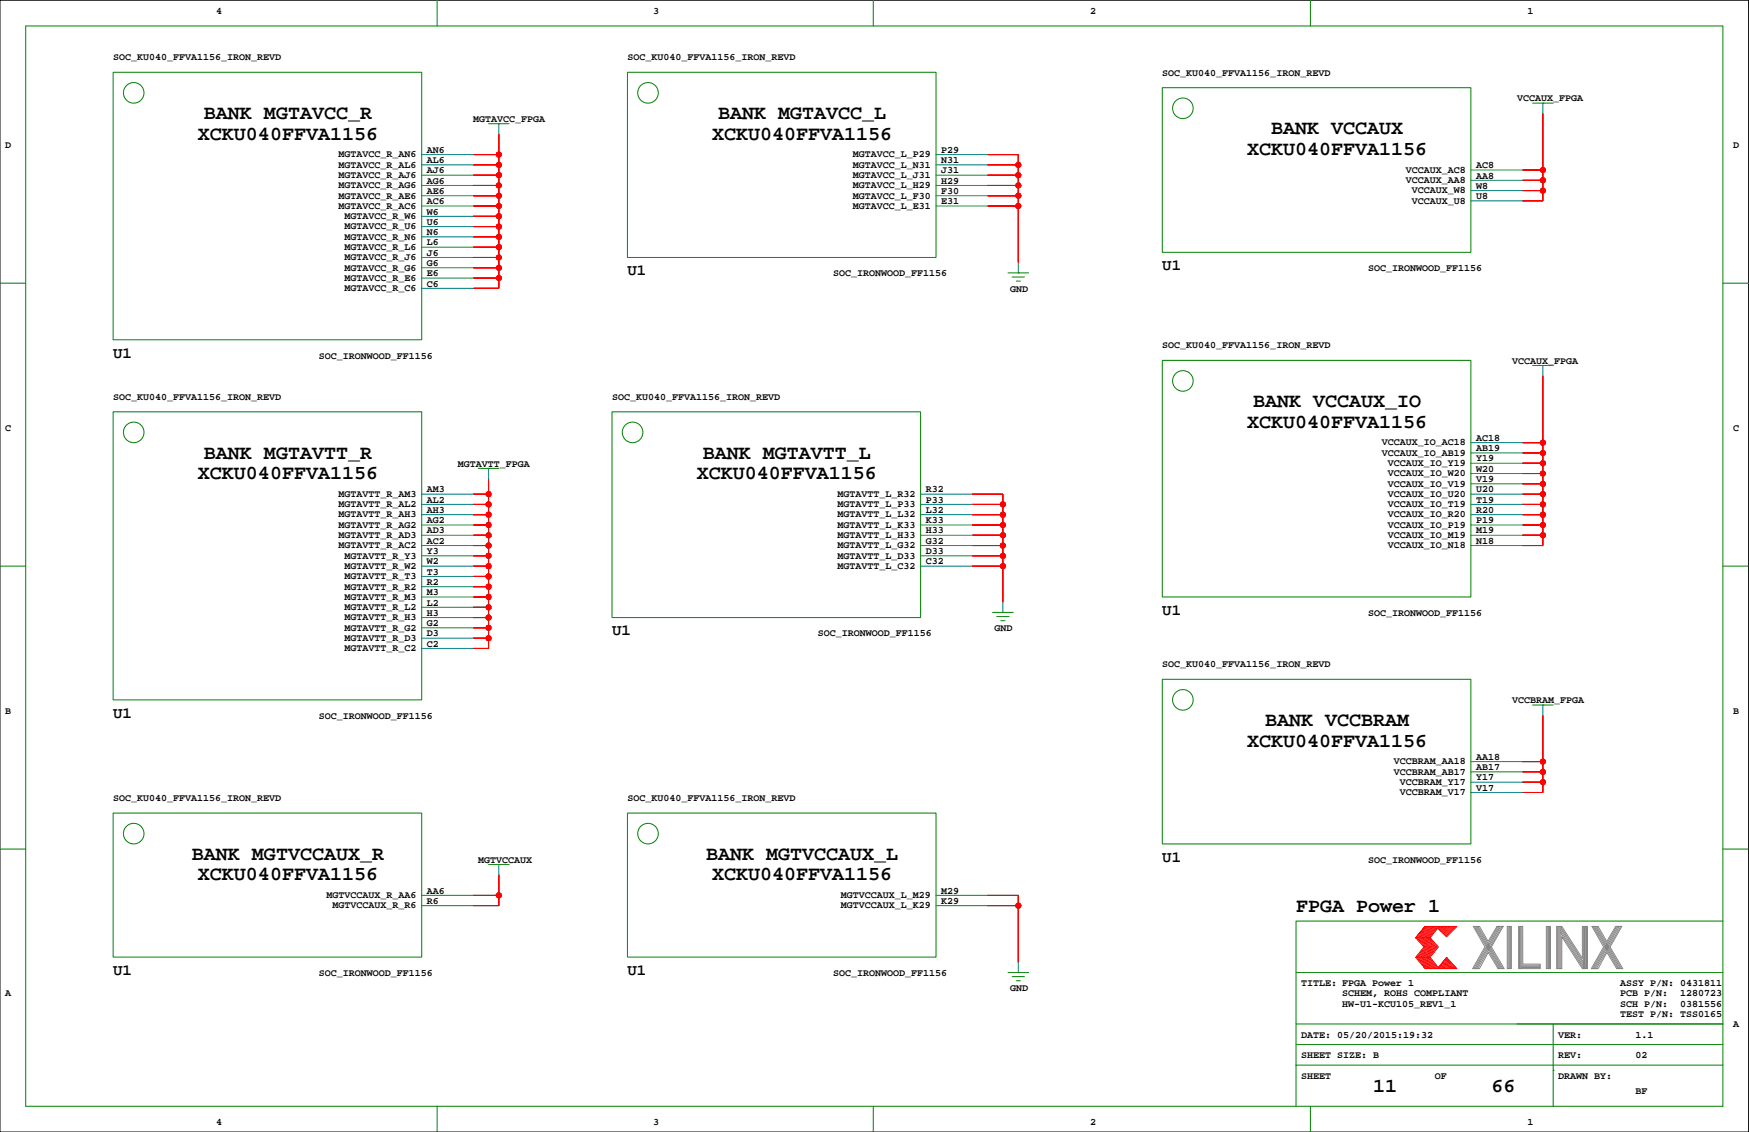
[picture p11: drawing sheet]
<svg xmlns="http://www.w3.org/2000/svg" width="432mm" height="279mm" viewBox="0 0 432 279" stroke-linecap="round" stroke-linejoin="round" font-family="sans-serif">
<path d="M0 .1h431.7v279.3h-431.7z" fill="none" stroke="#000" stroke-width=".25"/>
<g fill="none" stroke="#008000" stroke-width=".25">
<path d="M6.3 6.4h419.1v266.7h-419.1zM27.9 17.8h76.2v66.1h-76.2zM107.9 .1v6.3M154.9 17.8h76.2v45.7h-76.2zM215.6 .1v6.3M323.5 .1v6.3M120.6 30.5h5.1M123.2 30.5h.1M287 21.6h76.1v40.7h-76.1zM378.4 25.5h5.1M380.9 25.5h.1M0 69.9h6.3"/>
<path d="M248.9 67.4h5M249.9 68.4h3M250.9 69.4h1M251.4 67.4h.1M425.4 69.9h6.3M287 88.9h76.1v58.4h-76.1zM378.4 90.2h5.1M380.9 90.2h.1M27.9 101.6h76.2v71.1h-76.2zM118.1 115.6h5.1M120.6 115.6h.1M151.1 101.6h76.2v50.8h-76.2z"/>
<path d="M0 139.7h6.3M425.4 139.7h6.3M245.1 151.2h5M246.1 152.2h3M247.1 153.2h1M247.6 151.2h.1M287 167.7h76.1v40.6h-76.1zM378.4 174h5.1M380.9 174h.1M0 209.6h6.3M27.9 200.7h76.2v35.5h-76.2zM120.6 213.4h5.1"/>
<path d="M123.2 213.4h.1M154.9 200.7h76.2v35.5h-76.2zM425.4 209.6h6.3M425.4 227.3h-105.4v35.6M248.9 240h5M249.9 241.1h3M250.9 242.1h1M251.4 240h.1M320 257.8h105.4M320 252.7h105.4M320 240h105.4M383.5 252.7v20.4"/>
<path d="M107.9 273.1v6.3M215.6 273.1v6.3M320 262.9v10.2M320 262.9h105.4M323.5 273.1v6.3M383.5 264.2h.1"/>
<circle cx="33" cy="22.9" r="2.54"/>
<circle cx="160" cy="22.9" r="2.54"/>
<circle cx="292" cy="26.7" r="2.54"/>
<circle cx="292" cy="94" r="2.54"/>
<circle cx="33" cy="106.7" r="2.54"/>
<circle cx="156.2" cy="106.7" r="2.54"/>
<circle cx="292" cy="172.7" r="2.54"/>
<circle cx="33" cy="205.8" r="2.54"/>
<circle cx="160" cy="205.8" r="2.54"/>
</g>
<g fill="none" stroke="#f00" stroke-width=".25">
<path d="M116.8 38.2h6.4M123.2 33.1v38.1h-6.4M243.8 38.2h7.6v26.6M380.9 28v21.6h-5.1M116.8 40.7h6.4M116.8 43.2h6.4M116.8 45.8h6.4M116.8 48.3h6.4M116.8 50.9h6.4M116.8 53.4h6.4M116.8 55.9h6.4M116.8 58.5h6.4"/>
<path d="M243.8 40.7h7.6M243.8 43.2h7.6M243.8 45.8h7.6M243.8 48.3h7.6M243.8 50.9h7.6M375.8 42h5.1M375.8 44.5h5.1M375.8 47h5.1M116.8 61h6.4M116.8 63.5h6.4M116.8 66.1h6.4M116.8 68.6h6.4"/>
<path d="M380.9 92.8v41.9h-5.1M120.6 118.1v41.9h-3.8M375.8 116.9h5.1M375.8 114.3h5.1M375.8 111.8h5.1M375.8 109.3h5.1M375.8 119.4h5.1M116.8 132.1h3.8M116.8 129.6h3.8M116.8 127h3.8M116.8 124.5h3.8M116.8 122h3.8"/>
<path d="M116.8 134.7h3.8M116.8 137.2h3.8M116.8 139.7h3.8M240 132.1h7.6M240 129.6h7.6M240 127h7.6M240 124.5h7.6M240 122h7.6v26.6M240 134.7h7.6M240 137.2h7.6M240 139.7h7.6M375.8 132.1h5.1"/>
<path d="M375.8 129.6h5.1M375.8 127h5.1M375.8 124.5h5.1M375.8 122h5.1M116.8 142.3h3.8M116.8 144.8h3.8M116.8 147.3h3.8M116.8 149.9h3.8M116.8 152.4h3.8M116.8 155h3.8M116.8 157.5h3.8M380.9 176.6v19h-5.1"/>
<path d="M375.8 188h5.1M375.8 190.5h5.1M375.8 193.1h5.1M123.2 215.9v7.6h-6.4M116.8 221h6.4M243.8 221h7.6v16.5M243.8 223.5h7.6M349.5 236.3h3.6M349.9 231.5l1.9 2.2-2 2.6 2.2 2.8M350.1 236.3l2.2 2.8M350.2 231.5l1.9 2.3-2 2.5M350.4 236.3l2.2 2.8"/>
<path d="M350.5 231.5l1.9 2.3-2 2.5M350.6 236.3l2.3 2.7M350.8 231.5l1.9 2.3-2 2.5M351 236.3l2.2 2.8M351.1 231.5l1.9 2.3-2 2.5M351.3 236.3l2.2 2.8M351.4 231.5l1.9 2.3-2 2.5M351.6 236.3l2.2 2.8M351.7 231.5l1.9 2.2M351.8 228.7l-2.3 2.8 2.3-2.8h7.9l-2.6 2.5-2.1-2.1-1.9 2.4 2 2.2-2 2.6 2 2.5 2-2.5 2.6 2.8h-7.9l-2.3-2.8M351.9 236.3l2.2 2.8M352 231.5l1.9 2.2"/>
<path d="M352.1 228.7l-2.2 2.7M352.2 236.3l2.2 2.8M352.3 231.5l1.9 2.3-2 2.5M352.4 228.7l-2.2 2.7M352.5 236.3l2.2 2.8M352.6 231.5l1.9 2.2M352.7 228.7l-2.2 2.7M352.8 236.3l2.2 2.8M352.8 231.5l2 2.2M353 228.7l-2.2 2.7M353.1 231.5h-3.6l2.1 2.2-2.1 2.6M353.2 228.7l-2.1 2.7"/>
<path d="M353.6 233.8l-2 2.5M353.6 228.7l-2.2 2.7M353.8 228.7l-2.1 2.7M353.9 233.8l-1.9 2.4M354.1 228.7l-2.1 2.7M354.4 228.7l-2.1 2.7M354.5 233.8l-2 2.5M354.7 228.7l-2.1 2.7M354.8 233.8l-2 2.5M355 228.7l-2.1 2.7M355.2 238.8l.2 .3M355.3 238.6l.4 .5"/>
<path d="M355.4 228.7l-.4 .4M355.4 238.4l.6 .7M355.6 238.3l.7 .8M355.7 238.1l.9 1M355.7 228.7l-.5 .5M355.9 237.9l1 1.2M356 237.8l1.2 1.3M356.1 228.7l-.8 .7M356.1 237.6l1.4 1.4M356.3 237.4l1.5 1.7M356.4 237.2l1.6 1.9M356.5 228.7l-1 .9"/>
<path d="M356.5 237.1l1.8 2M356.7 236.9l1.9 2.2M356.8 236.7l2.1 2.4M356.8 228.7l-1.1 1.1M356.9 236.6l2.3 2.5M357.1 236.5l2.3 2.6M357.2 228.7l-1.3 1.2M357.5 228.7l-1.4 1.4M357.8 228.7l-1.6 1.6M358.2 228.7l-1.8 1.7M358.5 228.7l-1.9 1.9M359 228.7l-2.2 2.1"/>
<path d="M359.3 228.7l-2.3 2.3"/>
<circle cx="123.2" cy="38.2" r=".63"/>
<circle cx="123.2" cy="53.4" r=".63"/>
<circle cx="123.2" cy="58.5" r=".63"/>
<circle cx="123.2" cy="50.9" r=".63"/>
<circle cx="123.2" cy="55.9" r=".63"/>
<circle cx="123.2" cy="43.2" r=".63"/>
<circle cx="123.2" cy="48.3" r=".63"/>
<circle cx="123.2" cy="45.8" r=".63"/>
<circle cx="123.2" cy="40.7" r=".63"/>
<circle cx="251.4" cy="45.8" r=".63"/>
<circle cx="251.4" cy="50.9" r=".63"/>
<circle cx="251.4" cy="43.2" r=".63"/>
<circle cx="251.4" cy="40.7" r=".63"/>
<circle cx="251.4" cy="48.3" r=".63"/>
<circle cx="380.9" cy="47" r=".63"/>
<circle cx="380.9" cy="44.5" r=".63"/>
<circle cx="380.9" cy="42" r=".63"/>
<circle cx="123.2" cy="61" r=".63"/>
<circle cx="123.2" cy="66.1" r=".63"/>
<circle cx="123.2" cy="63.5" r=".63"/>
<circle cx="123.2" cy="68.6" r=".63"/>
<circle cx="380.9" cy="116.9" r=".63"/>
<circle cx="380.9" cy="114.3" r=".63"/>
<circle cx="380.9" cy="111.8" r=".63"/>
<circle cx="380.9" cy="119.4" r=".63"/>
<circle cx="380.9" cy="109.3" r=".63"/>
<circle cx="120.6" cy="124.5" r=".63"/>
<circle cx="120.6" cy="129.6" r=".63"/>
<circle cx="120.6" cy="122" r=".63"/>
<circle cx="120.6" cy="137.2" r=".63"/>
<circle cx="120.6" cy="139.7" r=".63"/>
<circle cx="120.6" cy="134.7" r=".63"/>
<circle cx="120.6" cy="127" r=".63"/>
<circle cx="120.6" cy="132.1" r=".63"/>
<circle cx="247.6" cy="124.5" r=".63"/>
<circle cx="247.6" cy="132.1" r=".63"/>
<circle cx="247.6" cy="129.6" r=".63"/>
<circle cx="247.6" cy="137.2" r=".63"/>
<circle cx="247.6" cy="139.7" r=".63"/>
<circle cx="247.6" cy="127" r=".63"/>
<circle cx="247.6" cy="134.7" r=".63"/>
<circle cx="380.9" cy="124.5" r=".63"/>
<circle cx="380.9" cy="122" r=".63"/>
<circle cx="380.9" cy="129.6" r=".63"/>
<circle cx="380.9" cy="127" r=".63"/>
<circle cx="380.9" cy="132.1" r=".63"/>
<circle cx="120.6" cy="152.4" r=".63"/>
<circle cx="120.6" cy="157.5" r=".63"/>
<circle cx="120.6" cy="142.3" r=".63"/>
<circle cx="120.6" cy="149.9" r=".63"/>
<circle cx="120.6" cy="147.4" r=".63"/>
<circle cx="120.6" cy="155" r=".63"/>
<circle cx="120.6" cy="144.8" r=".63"/>
<circle cx="380.9" cy="188" r=".63"/>
<circle cx="380.9" cy="193.1" r=".63"/>
<circle cx="380.9" cy="190.5" r=".63"/>
<circle cx="123.2" cy="221" r=".63"/>
<circle cx="251.4" cy="223.5" r=".63"/>
</g>
<g fill="none" stroke="#848684" stroke-width=".25">
<path d="M364 228.7l6.1 10.4M364.3 228.7l6.1 10.4M364.6 228.7l6.1 10.4M364.9 228.7l6.1 10.4M367.4 232.3l-2.1-3.6h-1.6l2.9 5-3 5.4h1.7l2.1-4 2.4 4h1.6l-3.2-5.4M369.6 228.7l-2.2 3.6M369.8 228.7l-5.9 10.4M370.2 228.7l-6 10.4M370.5 228.7l-6 10.4M370.8 228.7l-6 10.4M371.1 228.7h-1.5h1.5l-2.9 5M372.1 228.7h1v10.4h-1z"/>
<path d="M372.4 228.7v10.4M372.6 228.7v10.4M372.9 228.7v10.4M374.9 228.7h1v9.3h4.3v1.1h-5.3zM375.1 228.7v10.4M375.4 228.7v10.4M375.7 228.7v10.4M375.7 238.2h4.5M375.7 238.5h4.5M375.7 238.8h4.5M381.8 228.7h1v10.4h-1zM382 228.7v10.4"/>
<path d="M382.3 228.7v10.4M382.5 228.7v10.4M384.3 228.7h1.3l5.1 7.8v-7.8h1.2v10.4h-1.2l-5.1-7.9v7.9h-1.3zM384.5 228.7v10.4M384.8 228.7v10.4M385.1 228.7v10.4M385.3 228.7v10.4M385.3 230.3l5.6 8.7M385.3 229.8l5.6 8.7M385.3 229.2l5.6 8.7M385.3 228.8l5.6 8.7M390.9 228.7v10.4"/>
<path d="M391.2 228.7v10.4M391.5 228.7v10.4M391.7 228.6v10.4M393.3 228.7l6.1 10.4M393.6 228.7l6.1 10.4M393.9 228.7l6.1 10.4M394.2 228.7l6.1 10.4M396.7 232.3l-2.1-3.6h-1.6l2.9 5-3 5.4M397.5 233.7l3.2 5.4h-1.6l-2.4-4-2.2 4h-1.6M398.9 228.7l-2.2 3.6M399.1 228.7l-6 10.4M399.4 228.7l-5.9 10.4"/>
<path d="M399.7 228.7l-5.9 10.4M400.1 228.7l-6 10.4M400.4 228.7h-1.5h1.5l-2.9 5"/>
</g>
<g fill="#f00" stroke="#f00" stroke-width=".25">
<path d="M375.8 188h5.1z" fill-rule="evenodd"/>
<path d="M380.9 176.6v11.4z" fill-rule="evenodd"/>
<path d="M380.9 188v2.5z" fill-rule="evenodd"/>
<path d="M375.8 190.5h5.1z" fill-rule="evenodd"/>
<path d="M380.9 190.5v2.6z" fill-rule="evenodd"/>
<path d="M375.8 195.6h5.1z" fill-rule="evenodd"/>
<path d="M380.9 193.1v2.5z" fill-rule="evenodd"/>
<path d="M375.8 193.1h5.1z" fill-rule="evenodd"/>
<path d="M375.8 132.1h5.1z" fill-rule="evenodd"/>
<path d="M375.8 129.6h5.1z" fill-rule="evenodd"/>
<path d="M375.8 127h5.1z" fill-rule="evenodd"/>
<path d="M375.8 124.5h5.1z" fill-rule="evenodd"/>
<path d="M375.8 122h5.1z" fill-rule="evenodd"/>
<path d="M375.8 116.9h5.1z" fill-rule="evenodd"/>
<path d="M375.8 114.3h5.1z" fill-rule="evenodd"/>
<path d="M375.8 111.8h5.1z" fill-rule="evenodd"/>
<path d="M380.9 92.8v16.5z" fill-rule="evenodd"/>
<path d="M375.8 109.3h5.1z" fill-rule="evenodd"/>
<path d="M380.9 109.3v2.5z" fill-rule="evenodd"/>
<path d="M380.9 111.8v2.5z" fill-rule="evenodd"/>
<path d="M380.9 114.3v2.6z" fill-rule="evenodd"/>
<path d="M380.9 116.9v2.5z" fill-rule="evenodd"/>
<path d="M375.8 119.4h5.1z" fill-rule="evenodd"/>
<path d="M380.9 119.4v2.6z" fill-rule="evenodd"/>
<path d="M380.9 122v2.5z" fill-rule="evenodd"/>
<path d="M380.9 124.5v2.5z" fill-rule="evenodd"/>
<path d="M380.9 127v2.6z" fill-rule="evenodd"/>
<path d="M380.9 129.6v2.5z" fill-rule="evenodd"/>
<path d="M380.9 132.1v2.6z" fill-rule="evenodd"/>
<path d="M375.8 134.7h5.1z" fill-rule="evenodd"/>
<path d="M375.8 42h5.1z" fill-rule="evenodd"/>
<path d="M375.8 44.5h5.1z" fill-rule="evenodd"/>
<path d="M375.8 47h5.1z" fill-rule="evenodd"/>
<path d="M375.8 49.6h5.1z" fill-rule="evenodd"/>
<path d="M380.9 47v2.6z" fill-rule="evenodd"/>
<path d="M380.9 44.5v2.5z" fill-rule="evenodd"/>
<path d="M380.9 42v2.5z" fill-rule="evenodd"/>
<path d="M380.9 28v14z" fill-rule="evenodd"/>
<path d="M116.8 38.2h6.4z" fill-rule="evenodd"/>
<path d="M116.8 40.7h6.4z" fill-rule="evenodd"/>
<path d="M116.8 43.2h6.4z" fill-rule="evenodd"/>
<path d="M116.8 45.8h6.4z" fill-rule="evenodd"/>
<path d="M116.8 48.3h6.4z" fill-rule="evenodd"/>
<path d="M116.8 50.9h6.4z" fill-rule="evenodd"/>
<path d="M116.8 53.4h6.4z" fill-rule="evenodd"/>
<path d="M116.8 55.9h6.4z" fill-rule="evenodd"/>
<path d="M116.8 58.5h6.4z" fill-rule="evenodd"/>
<path d="M116.8 61h6.4z" fill-rule="evenodd"/>
<path d="M116.8 63.5h6.4z" fill-rule="evenodd"/>
<path d="M116.8 66.1h6.4z" fill-rule="evenodd"/>
<path d="M116.8 68.6h6.4z" fill-rule="evenodd"/>
<path d="M116.8 71.2h6.4z" fill-rule="evenodd"/>
<path d="M123.2 68.6v2.6z" fill-rule="evenodd"/>
<path d="M123.2 66.1v2.5z" fill-rule="evenodd"/>
<path d="M123.2 63.5v2.6z" fill-rule="evenodd"/>
<path d="M123.2 61v2.5z" fill-rule="evenodd"/>
<path d="M123.2 58.5v2.5z" fill-rule="evenodd"/>
<path d="M123.2 55.9v2.6z" fill-rule="evenodd"/>
<path d="M123.2 53.4v2.5z" fill-rule="evenodd"/>
<path d="M123.2 45.8v2.5z" fill-rule="evenodd"/>
<path d="M123.2 48.3v2.6z" fill-rule="evenodd"/>
<path d="M123.2 50.9v2.5z" fill-rule="evenodd"/>
<path d="M123.2 33.1v5.1z" fill-rule="evenodd"/>
<path d="M123.2 38.2v2.5z" fill-rule="evenodd"/>
<path d="M123.2 43.2v2.6z" fill-rule="evenodd"/>
<path d="M123.2 40.7v2.5z" fill-rule="evenodd"/>
<path d="M116.8 122h3.8z" fill-rule="evenodd"/>
<path d="M116.8 124.5h3.8z" fill-rule="evenodd"/>
<path d="M116.8 127h3.8z" fill-rule="evenodd"/>
<path d="M116.8 129.6h3.8z" fill-rule="evenodd"/>
<path d="M116.8 132.1h3.8z" fill-rule="evenodd"/>
<path d="M116.8 134.7h3.8z" fill-rule="evenodd"/>
<path d="M116.8 137.2h3.8z" fill-rule="evenodd"/>
<path d="M116.8 139.7h3.8z" fill-rule="evenodd"/>
<path d="M116.8 142.3h3.8z" fill-rule="evenodd"/>
<path d="M116.8 144.8h3.8z" fill-rule="evenodd"/>
<path d="M116.8 147.3h3.8z" fill-rule="evenodd"/>
<path d="M116.8 149.9h3.8z" fill-rule="evenodd"/>
<path d="M116.8 152.4h3.8z" fill-rule="evenodd"/>
<path d="M116.8 155h3.8z" fill-rule="evenodd"/>
<path d="M116.8 157.5h3.8z" fill-rule="evenodd"/>
<path d="M116.8 160h3.8z" fill-rule="evenodd"/>
<path d="M120.6 157.5v2.5z" fill-rule="evenodd"/>
<path d="M120.6 139.7v2.6z" fill-rule="evenodd"/>
<path d="M120.6 142.3v2.5z" fill-rule="evenodd"/>
<path d="M120.6 144.8v2.5z" fill-rule="evenodd"/>
<path d="M120.6 147.3v2.6z" fill-rule="evenodd"/>
<path d="M120.6 149.9v2.5z" fill-rule="evenodd"/>
<path d="M120.6 152.4v2.6z" fill-rule="evenodd"/>
<path d="M120.6 155v2.5z" fill-rule="evenodd"/>
<path d="M120.6 118.1v3.9z" fill-rule="evenodd"/>
<path d="M120.6 122v2.5z" fill-rule="evenodd"/>
<path d="M120.6 124.5v2.5z" fill-rule="evenodd"/>
<path d="M120.6 127v2.6z" fill-rule="evenodd"/>
<path d="M120.6 129.6v2.5z" fill-rule="evenodd"/>
<path d="M120.6 132.1v2.6z" fill-rule="evenodd"/>
<path d="M120.6 134.7v2.5z" fill-rule="evenodd"/>
<path d="M120.6 137.2v2.5z" fill-rule="evenodd"/>
<path d="M123.2 215.9v5.1z" fill-rule="evenodd"/>
<path d="M116.8 221h6.4z" fill-rule="evenodd"/>
<path d="M123.2 221v2.5z" fill-rule="evenodd"/>
<path d="M116.8 223.5h6.4z" fill-rule="evenodd"/>
<path d="M243.8 43.2h7.6z" fill-rule="evenodd"/>
<path d="M243.8 45.8h7.6z" fill-rule="evenodd"/>
<path d="M243.8 48.3h7.6z" fill-rule="evenodd"/>
<path d="M243.8 50.9h7.6z" fill-rule="evenodd"/>
<path d="M251.4 50.9v13.9z" fill-rule="evenodd"/>
<path d="M251.4 48.3v2.6z" fill-rule="evenodd"/>
<path d="M251.4 45.8v2.5z" fill-rule="evenodd"/>
<path d="M251.4 43.2v2.6z" fill-rule="evenodd"/>
<path d="M251.4 40.7v2.5z" fill-rule="evenodd"/>
<path d="M243.8 38.2h7.6z" fill-rule="evenodd"/>
<path d="M251.4 38.2v2.5z" fill-rule="evenodd"/>
<path d="M243.8 40.7h7.6z" fill-rule="evenodd"/>
<path d="M240 139.7h7.6z" fill-rule="evenodd"/>
<path d="M247.6 139.7v8.9z" fill-rule="evenodd"/>
<path d="M240 137.2h7.6z" fill-rule="evenodd"/>
<path d="M247.6 137.2v2.5z" fill-rule="evenodd"/>
<path d="M240 122h7.6z" fill-rule="evenodd"/>
<path d="M247.6 122v2.5z" fill-rule="evenodd"/>
<path d="M240 124.5h7.6z" fill-rule="evenodd"/>
<path d="M247.6 124.5v2.5z" fill-rule="evenodd"/>
<path d="M240 127h7.6z" fill-rule="evenodd"/>
<path d="M247.6 127v2.6z" fill-rule="evenodd"/>
<path d="M240 129.6h7.6z" fill-rule="evenodd"/>
<path d="M247.6 129.6v2.5z" fill-rule="evenodd"/>
<path d="M240 132.1h7.6z" fill-rule="evenodd"/>
<path d="M247.6 132.1v2.6z" fill-rule="evenodd"/>
<path d="M240 134.7h7.6z" fill-rule="evenodd"/>
<path d="M247.6 134.7v2.5z" fill-rule="evenodd"/>
<path d="M251.4 223.5v14z" fill-rule="evenodd"/>
<path d="M243.8 221h7.6z" fill-rule="evenodd"/>
<path d="M251.4 221v2.5z" fill-rule="evenodd"/>
<path d="M243.8 223.5h7.6z" fill-rule="evenodd"/>
<circle cx="380.9" cy="188" r=".63"/>
<circle cx="380.9" cy="190.5" r=".63"/>
<circle cx="380.9" cy="193.1" r=".63"/>
<circle cx="380.9" cy="109.3" r=".63"/>
<circle cx="380.9" cy="111.8" r=".63"/>
<circle cx="380.9" cy="114.3" r=".63"/>
<circle cx="380.9" cy="116.9" r=".63"/>
<circle cx="380.9" cy="119.4" r=".63"/>
<circle cx="380.9" cy="122" r=".63"/>
<circle cx="380.9" cy="124.5" r=".63"/>
<circle cx="380.9" cy="127" r=".63"/>
<circle cx="380.9" cy="129.6" r=".63"/>
<circle cx="380.9" cy="132.1" r=".63"/>
<circle cx="380.9" cy="47" r=".63"/>
<circle cx="380.9" cy="44.5" r=".63"/>
<circle cx="380.9" cy="42" r=".63"/>
<circle cx="123.2" cy="68.6" r=".63"/>
<circle cx="123.2" cy="66.1" r=".63"/>
<circle cx="123.2" cy="63.5" r=".63"/>
<circle cx="123.2" cy="61" r=".63"/>
<circle cx="123.2" cy="58.5" r=".63"/>
<circle cx="123.2" cy="55.9" r=".63"/>
<circle cx="123.2" cy="48.3" r=".63"/>
<circle cx="123.2" cy="53.4" r=".63"/>
<circle cx="123.2" cy="50.9" r=".63"/>
<circle cx="123.2" cy="38.2" r=".63"/>
<circle cx="123.2" cy="45.8" r=".63"/>
<circle cx="123.2" cy="43.2" r=".63"/>
<circle cx="123.2" cy="40.7" r=".63"/>
<circle cx="120.6" cy="142.3" r=".63"/>
<circle cx="120.6" cy="144.8" r=".63"/>
<circle cx="120.6" cy="147.4" r=".63"/>
<circle cx="120.6" cy="149.9" r=".63"/>
<circle cx="120.6" cy="152.4" r=".63"/>
<circle cx="120.6" cy="157.5" r=".63"/>
<circle cx="120.6" cy="155" r=".63"/>
<circle cx="120.6" cy="122" r=".63"/>
<circle cx="120.6" cy="124.5" r=".63"/>
<circle cx="120.6" cy="127" r=".63"/>
<circle cx="120.6" cy="129.6" r=".63"/>
<circle cx="120.6" cy="132.1" r=".63"/>
<circle cx="120.6" cy="134.7" r=".63"/>
<circle cx="120.6" cy="139.7" r=".63"/>
<circle cx="120.6" cy="137.2" r=".63"/>
<circle cx="123.2" cy="221" r=".63"/>
<circle cx="251.4" cy="50.9" r=".63"/>
<circle cx="251.4" cy="48.3" r=".63"/>
<circle cx="251.4" cy="45.8" r=".63"/>
<circle cx="251.4" cy="43.2" r=".63"/>
<circle cx="251.4" cy="40.7" r=".63"/>
<circle cx="247.6" cy="139.7" r=".63"/>
<circle cx="247.6" cy="124.5" r=".63"/>
<circle cx="247.6" cy="127" r=".63"/>
<circle cx="247.6" cy="129.6" r=".63"/>
<circle cx="247.6" cy="132.1" r=".63"/>
<circle cx="247.6" cy="137.2" r=".63"/>
<circle cx="247.6" cy="134.7" r=".63"/>
<circle cx="251.4" cy="223.5" r=".63"/>
</g>
<g fill="none" stroke="#008080" stroke-width=".25">
<path d="M104.1 38.2h12.7M123.2 30.5v2.6M231.1 38.2h12.7M380.9 25.5v2.5M104.1 58.5h12.7M104.1 55.9h12.7M104.1 53.4h12.7M104.1 50.9h12.7M104.1 48.3h12.7M104.1 45.8h12.7M104.1 43.2h12.7M104.1 40.7h12.7"/>
<path d="M231.1 50.9h12.7M231.1 48.3h12.7M231.1 45.8h12.7M231.1 43.2h12.7M231.1 40.7h12.7M363.1 49.6h12.7M363.1 47h12.7M363.1 44.5h12.7M363.1 42h12.7M104.1 71.2h12.7M104.1 68.6h12.7M104.1 66.1h12.7"/>
<path d="M104.1 63.5h12.7M104.1 61h12.7M251.4 64.8v2.6M380.9 90.2v2.6M120.6 115.6v2.5M363.1 119.4h12.7M363.1 116.9h12.7M363.1 114.3h12.7M363.1 111.8h12.7M363.1 109.3h12.7M104.1 139.7h12.7M104.1 137.2h12.7"/>
<path d="M104.1 134.7h12.7M104.1 132.1h12.7M104.1 129.6h12.7M104.1 127h12.7M104.1 124.5h12.7M104.1 122h12.7M227.3 139.7h12.7M227.3 137.2h12.7M227.3 134.7h12.7M227.3 132.1h12.7M227.3 129.6h12.7M227.3 127h12.7"/>
<path d="M227.3 124.5h12.7M227.3 122h12.7M363.1 134.7h12.7M363.1 132.1h12.7M363.1 129.6h12.7M363.1 127h12.7M363.1 124.5h12.7M363.1 122h12.7M104.1 157.5h12.7M104.1 155h12.7M104.1 152.4h12.7M104.1 149.9h12.7"/>
<path d="M104.1 147.3h12.7M104.1 144.8h12.7M104.1 142.3h12.7M247.6 148.6v2.6M104.1 160h12.7M380.9 174v2.6M363.1 195.6h12.7M363.1 193.1h12.7M363.1 190.5h12.7M363.1 188h12.7M123.2 213.4v2.5M104.1 223.5h12.7"/>
<path d="M104.1 221h12.7M231.1 223.5h12.7M231.1 221h12.7M251.4 237.5v2.5"/>
</g>
<g font-size="4.9">
<text x="50.4" y="29.4">BANK MGTAVCC_R</text>
<text x="177.3" y="29.4">BANK MGTAVCC_L</text>
<text x="48.9" y="34.5">XCKU040FFVA1156</text>
<text x="175.8" y="34.5">XCKU040FFVA1156</text>
<text x="313.8" y="33.2">BANK VCCAUX</text>
<text x="307.9" y="38.3">XCKU040FFVA1156</text>
<text x="309.4" y="100.5">BANK VCCAUX_IO</text>
<text x="307.9" y="105.6">XCKU040FFVA1156</text>
<text x="50.4" y="113.2">BANK MGTAVTT_R</text>
<text x="173.5" y="113.2">BANK MGTAVTT_L</text>
<text x="48.9" y="118.3">XCKU040FFVA1156</text>
<text x="172" y="118.3">XCKU040FFVA1156</text>
<text x="312.3" y="179.2">BANK VCCBRAM</text>
<text x="307.9" y="184.3">XCKU040FFVA1156</text>
<text x="47.4" y="212.2">BANK MGTVCCAUX_R</text>
<text x="174.4" y="212.2">BANK MGTVCCAUX_L</text>
<text x="48.9" y="217.3">XCKU040FFVA1156</text>
<text x="175.8" y="217.3">XCKU040FFVA1156</text>
<text x="320" y="225.2">FPGA Power 1</text>
<text x="339" y="269.6">11</text>
<text x="368.2" y="269.6">66</text>
</g>
<g font-size="3.9">
<text x="154.9" y="67.9">U1</text>
<text x="287" y="66.7">U1</text>
<text x="27.9" y="88.3">U1</text>
<text x="287" y="151.7">U1</text>
<text x="151.1" y="156.8">U1</text>
<text x="27.9" y="177.1">U1</text>
<text x="287" y="212.7">U1</text>
<text x="27.9" y="240.6">U1</text>
<text x="154.9" y="240.6">U1</text>
</g>
<g font-size="2.5">
<text x="53.3" y="3.4">4</text>
<text x="161.3" y="3.4">3</text>
<text x="269.2" y="3.4">2</text>
<text x="377.1" y="3.4">1</text>
<text x="27.9" y="14.9">SOC_KU040_FFVA1156_IRON_REVD</text>
<text x="154.9" y="14.9">SOC_KU040_FFVA1156_IRON_REVD</text>
<text x="287" y="18.7">SOC_KU040_FFVA1156_IRON_REVD</text>
<text x="374.6" y="25">VCCAUX_FPGA</text>
<text x="116.8" y="30.1">MGTAVCC_FPGA</text>
<text x="1.3" y="36.4">D</text>
<text x="83.6" y="41.4">MGTAVCC_R_AL6</text>
<text x="83.6" y="38.8">MGTAVCC_R_AN6</text>
<text x="105.4" y="37.7">AN6</text>
<text x="105.4" y="40.3">AL6</text>
<text x="210.6" y="41.4">MGTAVCC_L_N31</text>
<text x="210.6" y="38.8">MGTAVCC_L_P29</text>
<text x="232.4" y="37.7">P29</text>
<text x="232.4" y="40.3">N31</text>
<text x="364.4" y="41.5">AC8</text>
<text x="427.9" y="36.4">D</text>
<text x="83.6" y="46.5">MGTAVCC_R_AG6</text>
<text x="83.6" y="43.9">MGTAVCC_R_AJ6</text>
<text x="105.4" y="42.8">AJ6</text>
<text x="105.4" y="45.3">AG6</text>
<text x="105.4" y="47.9">AE6</text>
<text x="210.6" y="46.5">MGTAVCC_L_H29</text>
<text x="210.6" y="43.9">MGTAVCC_L_J31</text>
<text x="232.4" y="42.8">J31</text>
<text x="232.4" y="45.3">H29</text>
<text x="232.4" y="47.9">F30</text>
<text x="347.1" y="45.2">VCCAUX_AA8</text>
<text x="347.1" y="42.7">VCCAUX_AC8</text>
<text x="348.5" y="47.7">VCCAUX_W8</text>
<text x="364.4" y="44.1">AA8</text>
<text x="364.4" y="46.6">W8</text>
<text x="83.6" y="51.5">MGTAVCC_R_AC6</text>
<text x="83.6" y="49">MGTAVCC_R_AE6</text>
<text x="105.4" y="50.4">AC6</text>
<text x="105.4" y="53">W6</text>
<text x="210.6" y="51.5">MGTAVCC_L_E31</text>
<text x="210.6" y="49">MGTAVCC_L_F30</text>
<text x="232.4" y="50.4">E31</text>
<text x="348.5" y="50.3">VCCAUX_U8</text>
<text x="364.4" y="49.1">U8</text>
<text x="85.1" y="59.2">MGTAVCC_R_N6</text>
<text x="85.1" y="56.6">MGTAVCC_R_U6</text>
<text x="85.1" y="54.1">MGTAVCC_R_W6</text>
<text x="105.4" y="55.5">U6</text>
<text x="105.4" y="58">N6</text>
<text x="85.1" y="64.2">MGTAVCC_R_J6</text>
<text x="85.1" y="61.7">MGTAVCC_R_L6</text>
<text x="105.4" y="60.6">L6</text>
<text x="105.4" y="63.1">J6</text>
<text x="105.4" y="65.6">G6</text>
<text x="85.1" y="71.9">MGTAVCC_R_C6</text>
<text x="85.1" y="69.3">MGTAVCC_R_E6</text>
<text x="85.1" y="66.8">MGTAVCC_R_G6</text>
<text x="105.4" y="68.2">E6</text>
<text x="105.4" y="70.7">C6</text>
<text x="205.7" y="68.2">SOC_IRONWOOD_FF1156</text>
<text x="249.4" y="72">GND</text>
<text x="337.7" y="66.9">SOC_IRONWOOD_FF1156</text>
<text x="78.7" y="88.5">SOC_IRONWOOD_FF1156</text>
<text x="287" y="86">SOC_KU040_FFVA1156_IRON_REVD</text>
<text x="373.3" y="89.8">VCCAUX_FPGA</text>
<text x="27.9" y="98.7">SOC_KU040_FFVA1156_IRON_REVD</text>
<text x="151.1" y="98.7">SOC_KU040_FFVA1156_IRON_REVD</text>
<text x="1.3" y="106.3">C</text>
<text x="427.9" y="106.3">C</text>
<text x="341.1" y="112.5">VCCAUX_IO_AB19</text>
<text x="341.1" y="110">VCCAUX_IO_AC18</text>
<text x="364.4" y="108.8">AC18</text>
<text x="364.4" y="111.4">AB19</text>
<text x="364.4" y="113.9">Y19</text>
<text x="113" y="115.2">MGTAVTT_FPGA</text>
<text x="342.6" y="117.6">VCCAUX_IO_W20</text>
<text x="342.6" y="115">VCCAUX_IO_Y19</text>
<text x="364.4" y="116.4">W20</text>
<text x="364.4" y="119">V19</text>
<text x="83.6" y="125.2">MGTAVTT_R_AL2</text>
<text x="83.6" y="122.6">MGTAVTT_R_AM3</text>
<text x="105.4" y="121.5">AM3</text>
<text x="105.4" y="124.1">AL2</text>
<text x="206.7" y="125.2">MGTAVTT_L_P33</text>
<text x="206.7" y="122.6">MGTAVTT_L_R32</text>
<text x="228.5" y="121.5">R32</text>
<text x="228.5" y="124.1">P33</text>
<text x="342.6" y="125.2">VCCAUX_IO_T19</text>
<text x="342.6" y="122.6">VCCAUX_IO_U20</text>
<text x="342.6" y="120.1">VCCAUX_IO_V19</text>
<text x="364.4" y="121.5">U20</text>
<text x="364.4" y="124.1">T19</text>
<text x="83.6" y="130.3">MGTAVTT_R_AG2</text>
<text x="83.6" y="127.7">MGTAVTT_R_AH3</text>
<text x="105.4" y="126.6">AH3</text>
<text x="105.4" y="129.1">AG2</text>
<text x="105.4" y="131.7">AD3</text>
<text x="206.7" y="130.3">MGTAVTT_L_K33</text>
<text x="206.7" y="127.7">MGTAVTT_L_L32</text>
<text x="228.5" y="126.6">L32</text>
<text x="228.5" y="129.1">K33</text>
<text x="228.5" y="131.7">H33</text>
<text x="342.6" y="130.3">VCCAUX_IO_P19</text>
<text x="342.6" y="127.7">VCCAUX_IO_R20</text>
<text x="364.4" y="126.6">R20</text>
<text x="364.4" y="129.1">P19</text>
<text x="364.4" y="131.7">M19</text>
<text x="83.6" y="135.3">MGTAVTT_R_AC2</text>
<text x="83.6" y="132.8">MGTAVTT_R_AD3</text>
<text x="85.1" y="137.9">MGTAVTT_R_Y3</text>
<text x="105.4" y="134.2">AC2</text>
<text x="105.4" y="136.8">Y3</text>
<text x="206.7" y="137.9">MGTAVTT_L_D33</text>
<text x="206.7" y="135.3">MGTAVTT_L_G32</text>
<text x="206.7" y="132.8">MGTAVTT_L_H33</text>
<text x="228.5" y="134.2">G32</text>
<text x="228.5" y="136.8">D33</text>
<text x="342.6" y="135.3">VCCAUX_IO_N18</text>
<text x="342.6" y="132.8">VCCAUX_IO_M19</text>
<text x="364.4" y="134.2">N18</text>
<text x="85.1" y="143">MGTAVTT_R_T3</text>
<text x="85.1" y="140.4">MGTAVTT_R_W2</text>
<text x="105.4" y="139.3">W2</text>
<text x="105.4" y="141.8">T3</text>
<text x="206.7" y="140.4">MGTAVTT_L_C32</text>
<text x="228.5" y="139.3">C32</text>
<text x="85.1" y="148">MGTAVTT_R_M3</text>
<text x="85.1" y="145.5">MGTAVTT_R_R2</text>
<text x="105.4" y="144.4">R2</text>
<text x="105.4" y="146.9">M3</text>
<text x="105.4" y="149.4">L2</text>
<text x="85.1" y="155.7">MGTAVTT_R_G2</text>
<text x="85.1" y="153.1">MGTAVTT_R_H3</text>
<text x="85.1" y="150.6">MGTAVTT_R_L2</text>
<text x="105.4" y="152">H3</text>
<text x="105.4" y="154.5">G2</text>
<text x="245.6" y="155.8">GND</text>
<text x="337.7" y="152">SOC_IRONWOOD_FF1156</text>
<text x="85.1" y="160.7">MGTAVTT_R_C2</text>
<text x="85.1" y="158.2">MGTAVTT_R_D3</text>
<text x="105.4" y="157.1">D3</text>
<text x="105.4" y="159.6">C2</text>
<text x="201.9" y="157.1">SOC_IRONWOOD_FF1156</text>
<text x="287" y="164.7">SOC_KU040_FFVA1156_IRON_REVD</text>
<text x="373.3" y="173.6">VCCBRAM_FPGA</text>
<text x="1.3" y="176.1">B</text>
<text x="78.7" y="177.4">SOC_IRONWOOD_FF1156</text>
<text x="427.9" y="176.1">B</text>
<text x="344.1" y="191.2">VCCBRAM_AB17</text>
<text x="344.1" y="188.7">VCCBRAM_AA18</text>
<text x="364.4" y="187.5">AA18</text>
<text x="364.4" y="190.1">AB17</text>
<text x="27.9" y="197.7">SOC_KU040_FFVA1156_IRON_REVD</text>
<text x="154.9" y="197.7">SOC_KU040_FFVA1156_IRON_REVD</text>
<text x="345.6" y="196.3">VCCBRAM_V17</text>
<text x="345.6" y="193.8">VCCBRAM_Y17</text>
<text x="364.4" y="192.6">Y17</text>
<text x="364.4" y="195.2">V17</text>
<text x="118.1" y="212.9">MGTVCCAUX</text>
<text x="337.7" y="212.9">SOC_IRONWOOD_FF1156</text>
<text x="80.6" y="221.7">MGTVCCAUX_R_AA6</text>
<text x="105.4" y="220.6">AA6</text>
<text x="207.6" y="221.7">MGTVCCAUX_L_M29</text>
<text x="232.4" y="220.6">M29</text>
<text x="82.1" y="224.2">MGTVCCAUX_R_R6</text>
<text x="105.4" y="223.1">R6</text>
<text x="207.6" y="224.2">MGTVCCAUX_L_K29</text>
<text x="232.4" y="223.1">K29</text>
<text x="1.3" y="245.9">A</text>
<text x="78.7" y="240.9">SOC_IRONWOOD_FF1156</text>
<text x="205.7" y="240.9">SOC_IRONWOOD_FF1156</text>
<text x="249.4" y="244.7">GND</text>
<text x="321.2" y="243.4">TITLE: FPGA Power 1</text>
<text x="331.4" y="245.9">SCHEM, ROHS COMPLIANT</text>
<text x="400" y="245.9">PCB P/N:</text>
<text x="400" y="243.4">ASSY P/N: 0431811</text>
<text x="414.8" y="245.9">1280723</text>
<text x="331.4" y="248.5">HW-U1-KCU105_REV1_1</text>
<text x="400" y="251">TEST P/N: TSS0165</text>
<text x="400" y="248.5">SCH P/N:</text>
<text x="414.8" y="248.5">0381556</text>
<text x="321.2" y="256.1">DATE: 05/20/2015:19:32</text>
<text x="384.7" y="256.1">VER:</text>
<text x="403.8" y="256.1">1.1</text>
<text x="427.9" y="253.6">A</text>
<text x="321.2" y="261.2">SHEET SIZE: B</text>
<text x="384.7" y="261.2">REV:</text>
<text x="403.8" y="261.2">02</text>
<text x="321.2" y="266.3">SHEET</text>
<text x="354.2" y="266.3">OF</text>
<text x="384.7" y="266.3">DRAWN BY:</text>
<text x="403.8" y="270.1">BF</text>
<text x="53.3" y="277.7">4</text>
<text x="161.3" y="277.7">3</text>
<text x="269.2" y="277.7">2</text>
<text x="377.1" y="277.7">1</text>
</g>
</svg>
